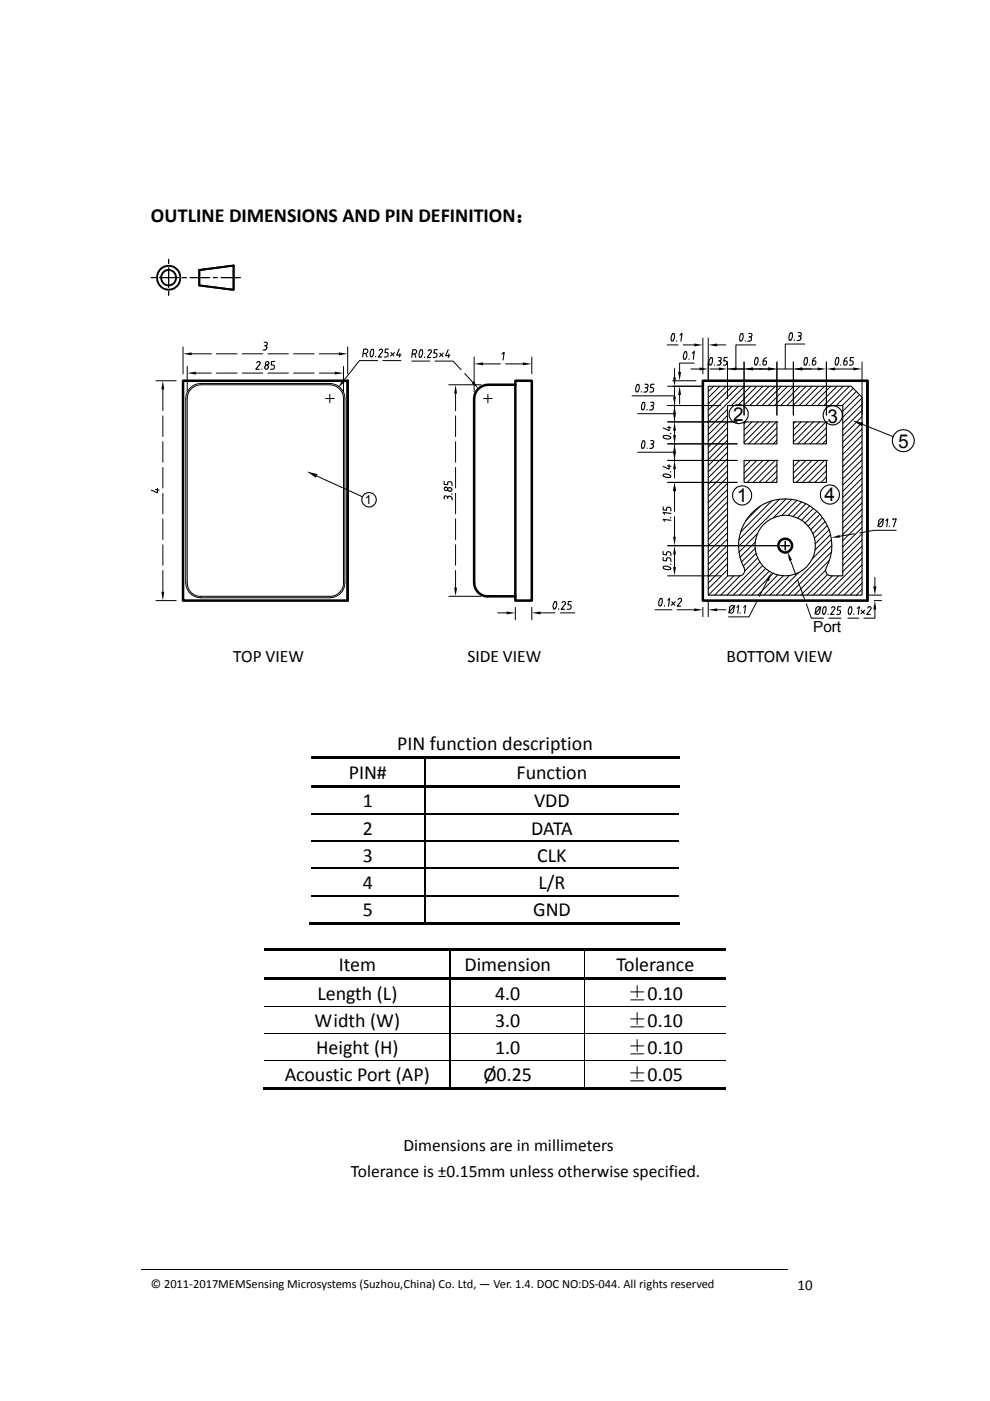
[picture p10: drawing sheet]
<svg xmlns="http://www.w3.org/2000/svg" width="210mm" height="297mm" viewBox="0 0 210 297" stroke-linecap="round" stroke-linejoin="round" font-family="sans-serif">
<g fill="none" stroke="#000" stroke-width=".21">
<path d="M32.1 58.9h.9M33.8 58.9h4.1M35.8 55v.9M35.8 56.8v4.1M38.7 58.9h.8M40.3 58.9h4.2M45.2 58.9h.9M46.9 58.9h4.1M35.8 61.8v.8M38.8 73.6v5.7M39.7 77.7v5.3M40.7 75h4.1"/>
<path d="M41.6 79.1h3.2M45.9 79.1h4.4M45.9 75h4.4M51.4 79.1h4.3M51.4 75h4.3M56.8 79.1h4.4M56.8 75h4.4M62.3 79.1h4.4M62.3 75h4.4M67.7 79.1h3.3M67.7 75h4.2M72.9 77.7v5.3"/>
<path d="M73.7 73.6v5.7M80.1 76.5h-3.9l-3.3 4.2M81.2 76.5h3.8M87.3 76.6h3.9M92.2 76.6h3.9l1.7 1.8M98.6 79.2l1.6 1.8M100.6 75.7v7.3M102.5 77.2h3.7M107.2 77.2h3.7M112.8 75.7v3.6M141.5 73.1h2.3M143.1 78.1v1.9"/>
<path d="M144.9 73.1h2.3M146.5 78.2h1.9M147.3 77h-3.2v1.8M149.1 71.7v7.6M150.2 71.7v8.7M150.6 78.2h1.9M152.1 73.1h1.9M154.3 76.8v7.7M154.3 78.2h3.8M157.8 76.8v11.2M160.3 73.1h-4.2v5.1M162.9 78.2h-3.2"/>
<path d="M164.8 76.8v11.2M164.8 78.2h3.5M168.3 76.8v11.2M170.2 78.2h3.2M170.7 72.9h-4.1v5.3M175.3 76.8v11.2M177.1 78.2h3.9M182.8 76.8v11.2M33.1 80.7h4.3M34.5 82.6v4.5M34.5 88.2v4.4M34.5 93.6v4.4"/>
<path d="M34.5 99.1v4.4M40.1 82.5a3.2 3.2 0 0 1 2.5-1.2h27.4a3.2 3.2 0 0 1 3.2 3.2v39a3.2 3.2 0 0 1-3.2 3.2h-27.4a3.2 3.2 0 0 1-3.2-3.2v-39l.1-.7zM40.3 82.7a3 3 0 0 1 2.3-1.1h27.4a2.93 2.93 0 0 1 2.9 2.9v39a2.85 2.85 0 0 1-2.9 2.9h-27.4a2.81 2.81 0 0 1-2.9-2.9v-39l.3-1.3zM69 84.5h1.9M70 83.6v1.8M95.2 81.6h6.8M96.6 83.5v3.6M96.6 88.2v4.4M96.6 93.6v4.4M96.6 99.1v4.4M102.6 84.5h1.8M103.5 83.6v1.8"/>
<path d="M134 83.9h9.1M135.3 87.7h7.8M135.3 95.9h7.8M141.6 81.9h7.2M141.6 89.5h14.8M141.6 94.1h14.8M141.6 97.6h14.8M142.7 80.7h4.9M143.1 81.9v7.8M143.1 90.4v2.8M143.1 93.9v4M143.1 99.5v1.8"/>
<path d="M144.1 83.7v1.9M151.4 81.9l-1.2 1.1M152.7 81.9l-2.5 2.4M152.8 86h-11.2M154 81.9l-3.8 3.7M154.3 86.8l-4.1 4.1M154.3 88.1l-4.1 4.1M154.3 89.4l-4.1 4.1M154.3 90.7l-4.1 4.1M154.3 92l-4.1 4.1M154.3 93.3l-4.1 4.1M154.3 94.6l-4.1 4.1"/>
<path d="M154.3 95.9l-4.1 4.1M154.3 97.3l-4.1 4M154.3 98.6l-4.1 4M154.3 99.9l-4.1 4M155.3 81.9l-5.1 5M156.6 81.9l-6.4 6.3M157.9 97.6l-.1 .1M157.9 81.9l-7.7 7.7M158.2 89.5l-.4 .3M159.2 97.6l-1.4 1.4M159.2 81.9l-4 4.1M159.5 89.5l-1.7 1.6"/>
<path d="M160.5 97.6l-2.7 2.7M160.5 81.9l-4 4.1M160.8 89.5l-3 2.9M161.8 97.6l-4 4M161.8 81.9l-4 4.1M162.1 89.5l-4.3 4.3M163.1 97.6l-4.6 4.7M163.1 81.9l-4 4.1M163.4 89.5l-4.6 4.6M164.4 97.6l-4.7 4.7M164.4 81.9l-4 4.1M164.7 89.5l-4.7 4.6"/>
<path d="M164.8 90.7l-3.4 3.4M164.8 92l-2.1 2.1M164.8 93.3l-.8 .8M164.8 99.8l-2.5 2.5M164.8 98.5l-3.8 3.8M165.7 81.9l-4.1 4.1M167 81.9l-4 4.1M168.3 97.6v.1M168.4 81.9l-4.1 4.1M168.6 89.5l-.3 .3M169.6 97.6l-1.3 1.4M169.7 81.9l-4.1 4.1"/>
<path d="M169.9 89.5l-1.6 1.6M170.9 97.6l-2.6 2.7M171 81.9l-4.1 4.1M171.3 89.5l-3 2.9M172.2 97.6l-3.9 4M172.3 81.9l-4.1 4.1M172.6 89.5l-4.3 4.2M173.6 97.6l-4.7 4.7M173.6 81.9l-4.1 4.1M173.9 89.5l-4.7 4.6M174.9 97.6l-4.7 4.7M174.9 81.9l-4.1 4.1"/>
<path d="M175.2 89.5l-4.7 4.6M175.3 90.7l-3.5 3.4M175.3 92l-2.2 2.1M175.3 93.3l-.9 .8M175.3 98.5l-3.8 3.8M175.3 99.8l-2.5 2.5M176.2 81.9l-4.1 4.1M177.5 81.9l-4.1 4.1M178.8 81.9l-4 4.1M180.1 81.9l-4 4.1M181 82.3l-3.6 3.7M181.6 83l-2.9 3"/>
<path d="M182.3 83.7l-3.5 3.5M182.8 85.7l-4 4.1M182.8 84.4l-4 4.1M182.8 87l-4 4.1M182.8 88.3l-4 4.1M182.8 89.6l-4 4.1M182.8 90.9l-4 4.1M182.8 92.2l-4 4.1M182.8 93.6l-4 4.1M182.8 94.9l-4 4.1M182.8 96.2l-4 4M182.8 97.5l-4 4"/>
<path d="M182.8 98.8l-4 4M182.9 90l6.5 2.6M34.5 104.6v4.3M34.5 110v4.4M34.5 115.5v4.3M67.2 100.9l9.7 4.4M96.6 104.6v4.3M96.6 110v4.4M96.6 115.5v4.3M141.6 102.3h14.8M141.6 115.7h23.5M143.1 104.1v4.3"/>
<path d="M143.1 109.5v4.3M143.1 117.5v2.7M154.3 101.2l-4.1 4M154.3 102.5l-4.1 4.1M154.3 103.8l-4.1 4.1M154.3 105.1l-4.1 4.1M154.3 106.4l-4.1 4.1M154.3 111.7l-4.1 4M154.3 114.3l-4.1 4M154.3 107.7l-4.1 4.1M154.3 109l-4.1 4.1M154.3 110.3l-4.1 4.1"/>
<path d="M154.3 112.9l-4.1 4.1M154.3 115.6l-4.1 4.1M154.3 116.9l-4.1 4.1M154.3 118.2l-4.1 4.1M154.3 119.5l-4.1 4.1M160.2 116.3l-2.9 2.8M160.2 114.9l-3.2 3.3M160.4 117.3l-2.8 2.7M160.7 113.1l-4 4M160.7 118.3l-2.7 2.8M161.2 119.1l-7 7.1M161.3 107.3l-3.1 3.1"/>
<path d="M161.7 119.9l-6.2 6.3M163.7 106.2l-6.6 6.6M164.8 101.2l-1.1 1.1M165.3 105.9l-8.6 8.5M165.6 115.7h1.9M166.6 114.8v1.8M166.7 105.8l-10 10M167.7 118.8l1.1 3.1M167.9 105.9l-3.9 3.9M169 106.1l-3.2 3.2M170 106.4l-2.9 2.9M170.9 106.8l-2.7 2.7"/>
<path d="M171.7 107.3l-2.5 2.5M172.5 107.8l-2.5 2.5M173.2 108.4l-2.4 2.5M173.9 109.1l-2.4 2.4M174.5 109.7l-2.5 2.6M175 110.6l-2.6 2.5M175.3 101.1l-1.2 1.2M175.5 111.4l-2.8 2.7M175.9 112.3l-3 3M175.9 118.8l-7.3 7.4M176.1 113.3l-3.2 3.3M176.3 117.1l-9.1 9.1"/>
<path d="M176.4 114.4l-4.1 4.1M176.4 115.7l-10.5 10.5M181.3 113.2l-3.2 .5M182.8 118.4l-7.7 7.8M182.8 119.7l-6.4 6.5M182.8 105.3l-4 4.1M182.8 106.6l-4 4.1M182.8 108l-4 4M182.8 109.2l-4 4.1M182.8 110.6l-4 4M182.8 111.9l-4 4.1M182.8 113.2l-4 4.1"/>
<path d="M182.8 114.5l-4 4.1M182.8 115.8l-4 4.1M182.8 117.1l-4 4.1M182.8 100.1l-4 4.1M182.8 101.4l-4 4.1M182.8 102.7l-4 4.1M182.8 104l-4 4.1M190.1 112.4h-4.7l-3.1 .6M33.1 127.3h4.3M34.5 121v4.5M95.2 126.4h6.8M96.6 121v3.6"/>
<path d="M105.6 129.9h1.9M109.3 128.8v2.6M112.8 128.8v2.6M114.7 129.9h3M118.9 129.9h3M138.9 129.3h3.6M141.6 122.1h11.2M143.6 129.3h3.6M149.1 128.8v1.9M150.2 127.6v3.1M152.1 129.3h1.9M154.3 120.8l-4.1 4.1"/>
<path d="M154.3 122.1l-4 4.1M155.7 122.1l-4.1 4.1M157 122.1l-4.1 4.1M160.6 127.4l-1.7 3.4h-4.4M162.4 120.5l-5.6 5.7M162.8 123l-1.7 3.4M163.2 121.1l-5.1 5.1M164 121.5l-4.6 4.7M165 121.9l-4.3 4.3M166.1 122.1l-4.1 4.1M167.5 122l-4.2 4.2M169.1 122.9l1.5 4.1"/>
<path d="M169.4 121.4l-4.8 4.8M171 128l1.1 3.1h2.6M175.1 120.9l-5.2 5.3M175.5 121.8l-4.3 4.4M175.8 131.1h2.6M176.6 122.1l-4.1 4.1M177.9 122.1l-4.1 4.1M179.8 131.1h2.3M182.8 124.9l-1.2 1.3M182.8 121.1l-5.1 5.1M182.8 122.3l-3.8 3.9M182.8 123.6l-2.5 2.6"/>
<path d="M184.3 126.2h2.7M185.4 127.3h1.6M185.6 129.2v1.9h-2.4M185.6 122.4v1.9M56.1 219.1h97.8M124.1 201.7v5.5M124.1 207.8v5.5M124.1 213.5v5.6M124.1 219.2v5.5M153.9 213.4h-97.8M56.1 224.8h97.8M124.1 224.9v5.6"/>
<path d="M30 269.1h137"/>
</g>
<g fill="none" stroke="#000" stroke-width=".4">
<path d="M42.3 57.3l7.3-1v5.1l-7.3-.9z"/>
<circle cx="35.7" cy="58.9" r="2.51"/>
<circle cx="35.7" cy="58.9" r="1.62"/>
</g>
<g fill="none" stroke="#000" stroke-width=".54">
<path d="M38.8 80.7h34.9v46.6h-34.9zM73.7 80.7v46.6M109.3 80.7h3.5v46.6h-3.5zM109.3 81.6h-5.8a2.99 2.99 0 0 0-2.9 2.9v39a2.89 2.89 0 0 0 2.9 2.9h5.8M149.1 80.7h34.9v46.6h-34.9zM184 80.7v46.6"/>
<circle cx="166.6" cy="115.7" r="1.45"/>
</g>
<g fill="#000">
<path d="M38.8 75l1.9-.3v.6zM39.7 79.1l1.9-.3v.6zM71 78.8l1.9 .3-1.9 .3zM71.9 74.7l1.8 .3-1.8 .3zM100.6 77.2l1.9-.4v.6zM110.9 76.8l1.9 .4-1.9 .2zM143.8 78.8h.7l-.4 1.9zM147.2 72.8l1.9 .3-1.9 .3zM148.4 77.9l1.8 .3-1.8 .3zM150.2 73.1l1.9-.3v.6zM152.5 77.9l1.8 .3-1.8 .3zM154.3 78.2l1.9-.3v.6z"/>
<path d="M157.8 78.2l1.9-.3v.6zM162.9 77.9l1.9 .3-1.9 .3zM168.3 78.2l1.9-.3v.6zM173.4 77.9l1.9 .3-1.9 .3zM175.3 78.2l1.8-.3v.6zM181 77.9l1.8 .3-1.8 .3zM34.5 80.7l.3 1.9h-.6zM72.6 80.5l.6 .4-1.5 1.3zM96.6 81.6l.3 1.9h-.6zM100.5 80.8l1 1.6-1.5-1.2zM142.8 80h.6l-.3 1.9zM143.1 86l.3 1.8h-.6z"/>
<path d="M142.8 84.1h.6l-.3 1.9zM143.1 89.5l.3 1.8h-.6zM142.8 87.6h.6l-.3 1.9zM143.1 94.1l.3 1.9h-.6zM142.8 92.2h.6l-.3 1.9zM143.1 97.6l.3 1.9h-.6zM142.8 95.8h.6l-.3 1.8zM144.1 81.9l.4 1.8h-.7zM180.8 89.1l2.3 .5-.3 .8zM65.1 100l2.3 .5-.4 .8zM143.1 102.3l.3 1.8h-.6zM142.8 113.8h.6l-.3 1.9z"/>
<path d="M143.1 115.7l.3 1.8h-.6zM167 117l1 1.7-.6 .2zM176.3 114l1.8-.6 .1 .6zM34.2 125.5h.6l-.3 1.8zM96.3 124.6h.6l-.3 1.8zM107.5 129.6l1.8 .3-1.8 .4zM112.8 129.9l1.9-.3v.7zM142.8 120.2h.6l-.3 1.9zM147.2 129l1.9 .3-1.9 .3zM150.2 129.3l1.9-.3v.6zM163.6 121.4l-.5 1.8-.6-.3zM185.2 124.3h.7l-.3 1.9z"/>
<path d="M185.6 127.3l.3 1.9h-.7z"/>
</g>
<g fill="none" stroke="#000" stroke-width=".23">
<path d="M54.4 76.9l.5-.3 .3 .2-.1 .4-.8 1.1h.7M55.6 78.2v.1M56 72.6h.4a.38 .38 0 0 1 .3 .4 .38 .38 0 0 1-.4 .3M56.1 73.3h.2M56.3 73.3l.3 .2-.1 .5-.2 .2h-.5M58.3 76.6h-.7l-.1 .8h.6l.1 .6-.2 .3h-.6M77 75h.5a.47 .47 0 0 0 .5-.5 .47 .47 0 0 0-.4-.5h-.4l-.3 1.7M77.6 75l.3 .7M78.8 74.1l.2-.1a1.23 1.23 0 0 1-.2 1.7 1.12 1.12 0 0 1 0-1.6zM79.7 75.6v.1M80.4 74.3l.5-.3a.34 .34 0 0 1 .2 .6l-.9 1.1h.8M82.4 74h-.7v.8h.5l.1 .5-.2 .3-.6 .1"/>
<path d="M82.9 74.8l.6 .7M83.7 74.8l-.9 .7M84.7 74l-.6 1.3h.9M84.8 75v.7M87.4 75.1h.5a.49 .49 0 0 0 .4-.3 .49 .49 0 0 0-.1-.6l-.7-.1-.2 1.7M88 75.1l.2 .7M89.2 74.2l.2-.1a1.04 1.04 0 0 1-.1 1.6l-.2 .1a1.1 1.1 0 0 1 .1-1.6zM90 75.7v.1M90.8 74.4l.4-.3a.33 .33 0 0 1 .2 .6l-.8 1.1h.7M92.8 74.1h-.7l-.1 .8h.4a.47 .47 0 0 1 .3 .5 .47 .47 0 0 1-.5 .4h-.3M93.3 74.9l.6 .7M94 74.9l-.8 .7"/>
<path d="M95.1 74.1l-.6 1.3h.9M95.2 75.1l-.1 .7M106.5 75.1l.4-.4-.2 1.6M142.6 70.8l.2-.1a1.17 1.17 0 0 1-.2 1.6 1.11 1.11 0 0 1 0-1.5zM143.5 72.2v.1M144.2 71.1l.5-.4-.3 1.6M145.2 74.6l.3-.1a1.17 1.17 0 0 1-.3 1.7 1.06 1.06 0 0 1 0-1.6zM146.2 76.1l-.1 .1M146.9 74.9l.4-.4-.3 1.7M150.7 75.9l.2-.1a1.13 1.13 0 0 1-.3 1.6 1.01 1.01 0 0 1 .1-1.5zM151.6 77.3l-.1 .1M152.3 75.8h.6a.4 .4 0 0 1 .1 .5 .4 .4 0 0 1-.4 .2"/>
<path d="M152.4 76.5h.2M152.6 76.5a.45 .45 0 0 1 .3 .5 .45 .45 0 0 1-.4 .4h-.4M154.3 75.8h-.7l-.1 .7h.4a.45 .45 0 0 1 .3 .5 .45 .45 0 0 1-.4 .4h-.4M157.2 70.8l.2-.1a1.06 1.06 0 0 1-.3 1.6 1.14 1.14 0 0 1 .1-1.5zM158.1 72.2v.1M158.8 70.7l.7 .2a.42 .42 0 0 1-.4 .5M158.9 71.4h.2M159.1 71.4a.45 .45 0 0 1 .3 .5 .45 .45 0 0 1-.4 .4h-.4M160.3 75.9l.2-.1a1.04 1.04 0 0 1-.2 1.6 1.12 1.12 0 0 1 0-1.5zM161.2 77.3v.1M162.6 75.8a1.19 1.19 0 0 0-.7 1.6 .5 .5 0 0 0 .6-.3 .5 .5 0 0 0-.1-.6h-.5M167.6 70.6l.2-.1a1.1 1.1 0 0 1-.2 1.7 1.11 1.11 0 0 1 0-1.6z"/>
<path d="M168.5 72.1v.1M169.3 70.5h.5l.1 .2a.39 .39 0 0 1-.4 .5M169.4 71.2h.1M169.5 71.2a.48 .48 0 0 1 .4 .6 .48 .48 0 0 1-.5 .4h-.3M170.8 75.9l.2-.1a1.13 1.13 0 0 1-.2 1.6l-.2-.1a1.69 1.69 0 0 1 .2-1.4zM171.7 77.3v.1M173 75.8a1.14 1.14 0 0 0-.6 1.6 .5 .5 0 0 0 .6-.3 .5 .5 0 0 0-.1-.6h-.5M177.4 75.9l.2-.1a1.04 1.04 0 0 1 0 1.5l-.2 .1a1.06 1.06 0 0 1 0-1.5zM178.3 77.3v.1M179.6 75.8a1.27 1.27 0 0 0-.6 1.6 .44 .44 0 0 0 .7-.3l-.1-.5-.6-.1M181 75.8h-.6l-.1 .7h.3a.45 .45 0 0 1 .4 .5 .45 .45 0 0 1-.5 .4h-.4M135.1 81.6l.2-.1a1.17 1.17 0 0 1-.2 1.6 1.04 1.04 0 0 1 0-1.5z"/>
<path d="M136 83v.1M136.3 85.4l.3-.1a1.19 1.19 0 0 1-.3 1.6 1.2 1.2 0 0 1 0-1.5zM136.3 93.5l.3-.1a1.18 1.18 0 0 1-.3 1.7 1.12 1.12 0 0 1 0-1.6zM136.8 81.5h.4a.37 .37 0 0 1 .3 .4 .37 .37 0 0 1-.4 .3M136.9 82.2h.2M137.1 82.2a.48 .48 0 0 1 .3 .5 .48 .48 0 0 1-.5 .4h-.3M137.2 86.8v.1M137.2 95v.1M138 85.3l.7 .1a.48 .48 0 0 1-.4 .6M138 93.4l.6 .1a.38 .38 0 0 1 .1 .4 .38 .38 0 0 1-.4 .2M138.1 86h.2M138.1 94.1h.2"/>
<path d="M138.3 86a.46 .46 0 0 1 .3 .5 .46 .46 0 0 1-.5 .4h-.3M138.3 94.1a.46 .46 0 0 1 .3 .6 .46 .46 0 0 1-.5 .4h-.3M138.7 81.5h-.6l-.1 .7 .6 .2v.4l-.2 .3h-.6M140.7 92.4a1.35 1.35 0 0 1 1.6 .4 1.17 1.17 0 0 1-1.6-.2zM141.6 90.6l.7 .1M141.6 98.8l.7 .1M141.9 90.4v.9l-1.2-.6M141.9 98.5v1l-1.2-.6M142.2 91.9h.1M149.1 80.7h34.9v46.6h-34.9zM150.2 81.9h30.3l2.3 2.3v42h-32.6zM154.3 86h24.5v36.1h-2.5a1.16 1.16 0 0 1-1-1.7 9.9 9.9 0 0 0-9-14.6 9.9 9.9 0 0 0-8.4 14.9 1.15 1.15 0 0 1-1.1 1.4h-2.5z"/>
<path d="M157.8 97.6h7v4.7h-7zM157.8 89.5h7v4.6h-7zM164.8 97.6h.1M164.8 89.5h.1M168.3 97.6h7v4.7h-7zM168.3 89.5h7v4.6h-7zM175.3 97.6h.1M175.3 89.5h.1M184 80.7v46.6zM184 80.7v46.6M33 103.8l.7 .1M33.4 103.5v1l-1.3-.6"/>
<path d="M94.2 102v.7l.8 .1v-.6a.57 .57 0 0 1 .9 .3v.4M95 105.6a.47 .47 0 0 1 .5-.4 .47 .47 0 0 1 .4 .5v.3M95 105.6l-.1-.2a.42 .42 0 0 0-.6-.2l-.1 .6M95 105.6v.1M95 103.5a.47 .47 0 0 1 .7-.1 .47 .47 0 0 1 0 .7h-.4a.42 .42 0 0 1-.3-.6zM95.8 104.7h.1M140.7 107.4v.7l.7 .1v-.6l.3-.1a.46 .46 0 0 1 .6 .4v.4M140.7 118.2v.7h.7v-.5l.5-.1 .3 .2 .1 .6M140.7 116.9v.6l.7 .2v-.4a.48 .48 0 0 1 .5-.3 .48 .48 0 0 1 .4 .4v.4M140.7 100.6a1.35 1.35 0 0 1 1.6 .4 1.17 1.17 0 0 1-1.6-.2zM142.2 100l.1 .1M142.2 109.8h.1"/>
<path d="M142.2 119.6h.1M142.3 110.3l-1.6-.2 .3 .4M142.3 108.9l-1.6-.3 .3 .5M186.7 110.1h.5a1.27 1.27 0 0 1-.3 1.5h-.4a1.25 1.25 0 0 1 .2-1.5zM187.5 110l-1.4 1.6M187.9 110.4l.4-.4-.2 1.7M188.6 111.6v.1M189.4 110.2v-.2h.7l-.6 1.7M117.6 127.6l.2-.1a1.09 1.09 0 0 1-.2 1.7 1.1 1.1 0 0 1 0-1.6zM118.5 129.1v.1M119.2 127.8l.5-.3a.33 .33 0 0 1 .2 .6l-.9 1.1h.8M121.2 127.5h-.7v.7l.5 .1a.6 .6 0 0 1-.1 .8l-.6 .1"/>
<path d="M140 126.9h.2a1.2 1.2 0 0 1-.2 1.6 1.1 1.1 0 0 1 0-1.6zM140.7 120.1a1.35 1.35 0 0 1 1.6 .4 1.17 1.17 0 0 1-1.6-.2zM140.9 128.4v.1M141.6 127.3l.4-.4-.2 1.6M142.5 127.6l.6 .7M143.2 127.6l-.8 .7M143.8 127.1l.5-.2a.4 .4 0 0 1 .2 .5l-.9 1.1h.8M154.9 128.6a.44 .44 0 0 1 .5-.2 .44 .44 0 0 1 .3 .4l-.1 .8a.5 .5 0 0 1-.4 .4 .5 .5 0 0 1-.5-.2zM155.9 128.4l-1.4 1.5M156.3 128.8l.4-.4-.2 1.6M157 129.9v.1M157.7 128.8l.5-.4-.3 1.6"/>
<path d="M173.1 128.8a.51 .51 0 0 1 .8 0 1.64 1.64 0 0 1-.3 1.4 .45 .45 0 0 1-.5 0 .45 .45 0 0 1-.2-.4zM174.1 128.6l-1.3 1.6M174.8 128.7l.1-.1a1.06 1.06 0 0 1-.2 1.7 1.14 1.14 0 0 1 .1-1.6zM175.6 130.2v.1M176.4 128.9l.2-.2 .5 .1-.1 .4-.8 1.1h.7M178.3 128.6h-.6l-.1 .8h.5l.2 .3a.45 .45 0 0 1-.5 .6h-.3M180.2 128.7l.2-.1a1.06 1.06 0 0 1-.2 1.7 1.08 1.08 0 0 1 0-1.6zM181.1 130.2v.1M181.8 129l.5-.4-.3 1.7M182.7 129.4l.6 .7M183.4 129.4l-.8 .7M184 127.3h.1"/>
<path d="M184 128.9l.2-.2 .5 .1v.4l-.9 1.1h.8"/>
<circle cx="56.5" cy="77.9" r=".44"/>
<circle cx="56.7" cy="77.1" r=".37"/>
<circle cx="156.7" cy="87.8" r="2.03"/>
<circle cx="176.6" cy="88.1" r="2.05"/>
<circle cx="191.6" cy="93.4" r="2.34"/>
<circle cx="78.3" cy="106" r="1.54"/>
<circle cx="94.6" cy="103.7" r=".39"/>
<circle cx="157.4" cy="105" r="2.03"/>
<circle cx="166.5" cy="115.7" r="6.4"/>
<circle cx="176" cy="104.8" r="2.03"/>
</g>
<g fill="#000">
<path d="M66 160.4h78.1v.5h-78.1zM66 166.4h78.1v.6h-78.1zM90 172.5h.2v.2h-.2zM90 178.2h.2v.3h-.2zM65.7 195.5h24.3v.6h-24.3zM90 184h.2v.3h-.2zM90 189.8h.2v.3h-.2zM90 195.5h54.1v.6h-54.1zM56.1 201.1h97.8v.6h-97.8zM56.1 207.2h97.8v.6h-97.8zM55.8 230.5h39.6v.5h-39.6zM95.4 230.5h24.5v.5h-24.5z"/>
<path d="M119.6 230.5h4.4v.5h-4.4zM124 230.5h29.9v.5h-29.9z"/>
</g>
<g fill="none" stroke="#000" stroke-width=".25">
<path d="M66 172.6h24M66 178.4h24M90.1 160.9v5.5M90.1 167v5.5M90.1 172.7v5.5M90.1 178.5v5.5M90.2 172.6h53.9M90.2 178.4h53.9M66 184.1h24M66 189.9h24M90.1 184.3v5.5M90.1 190.1v5.4"/>
<path d="M90.2 184.1h53.9M90.2 189.9h53.9M95.5 201.7v5.5M95.5 207.8v5.5M95.5 213.5v5.6M95.5 219.2v5.5M95.5 224.9v5.6"/>
</g>
<g fill="#fff">
<path d="M52.6 238.8h110.5v13.6h-110.5z"/>
<path d="M46.9 135h25.9v8h-25.9z"/>
<path d="M96.6 135.1h26.5v7.9h-26.5z"/>
<path d="M151.6 135.1h33v7.9h-33z"/>
</g>
<g font-size="4.2">
<text x="32" y="47.1">OUTLINE DIMENSIONS AND PIN DEFINITION：</text>
<text x="84.3" y="159.1">PIN function description</text>
<text x="74" y="165.1">PIN#</text>
<text x="109.6" y="165.1">Function</text>
<text x="76.9" y="171.2">1</text>
<text x="113.3" y="171.2">VDD</text>
<text x="76.9" y="176.9">2</text>
<text x="112.6" y="176.9">DATA</text>
<text x="76.9" y="182.7">3</text>
<text x="113.9" y="182.7">CLK</text>
<text x="76.9" y="188.5">4</text>
<text x="114.2" y="188.5">L/R</text>
<text x="76.9" y="194.2">5</text>
<text x="113.1" y="194.2">GND</text>
<text x="71.8" y="205.9">Item</text>
<text x="98.5" y="205.9">Dimension</text>
<text x="130.7" y="205.9">Tolerance</text>
<text x="67.3" y="212">Length (L)</text>
<text x="105" y="212">4.0</text>
<text x="133.1" y="212">±0.10</text>
<text x="66.7" y="217.7">Width (W)</text>
<text x="105" y="217.7">3.0</text>
<text x="133.1" y="217.8">±0.10</text>
<text x="67.1" y="223.4">Height (H)</text>
<text x="105" y="223.4">1.0</text>
<text x="133.1" y="223.5">±0.10</text>
<text x="60.4" y="229.1">Acoustic Port (AP)</text>
<text x="102.5" y="229.1">Ø0.25</text>
<text x="133.1" y="229.2">±0.05</text>
</g>
<g font-size="4">
<text x="155.5" y="89.2">2</text>
<text x="175.5" y="89.6">3</text>
<text x="190.5" y="95">5</text>
<text x="156.3" y="106.5">1</text>
<text x="174.9" y="106.3">4</text>
</g>
<g font-size="3.7">
<text x="49.4" y="140.3">TOP VIEW</text>
<text x="99.1" y="140.4">SIDE VIEW</text>
<text x="154.1" y="140.4">BOTTOM VIEW</text>
<text x="85.6" y="244.1">Dimensions are in millimeters</text>
<text x="74.4" y="249.6">Tolerance is ±0.15mm unless otherwise specified.</text>
</g>
<g font-size="3.2">
<text x="172.5" y="134">Port</text>
<text x="169.2" y="273.5">10</text>
</g>
<text font-size="2.7" x="77.4" y="106.9">1</text>
<text font-size="2.6" x="32" y="273">© 2011‐2017MEMSensing Microsystems (Suzhou,China) Co. Ltd, — Ver. 1.4. DOC NO:DS‐044. All rights reserved</text>
</svg>
